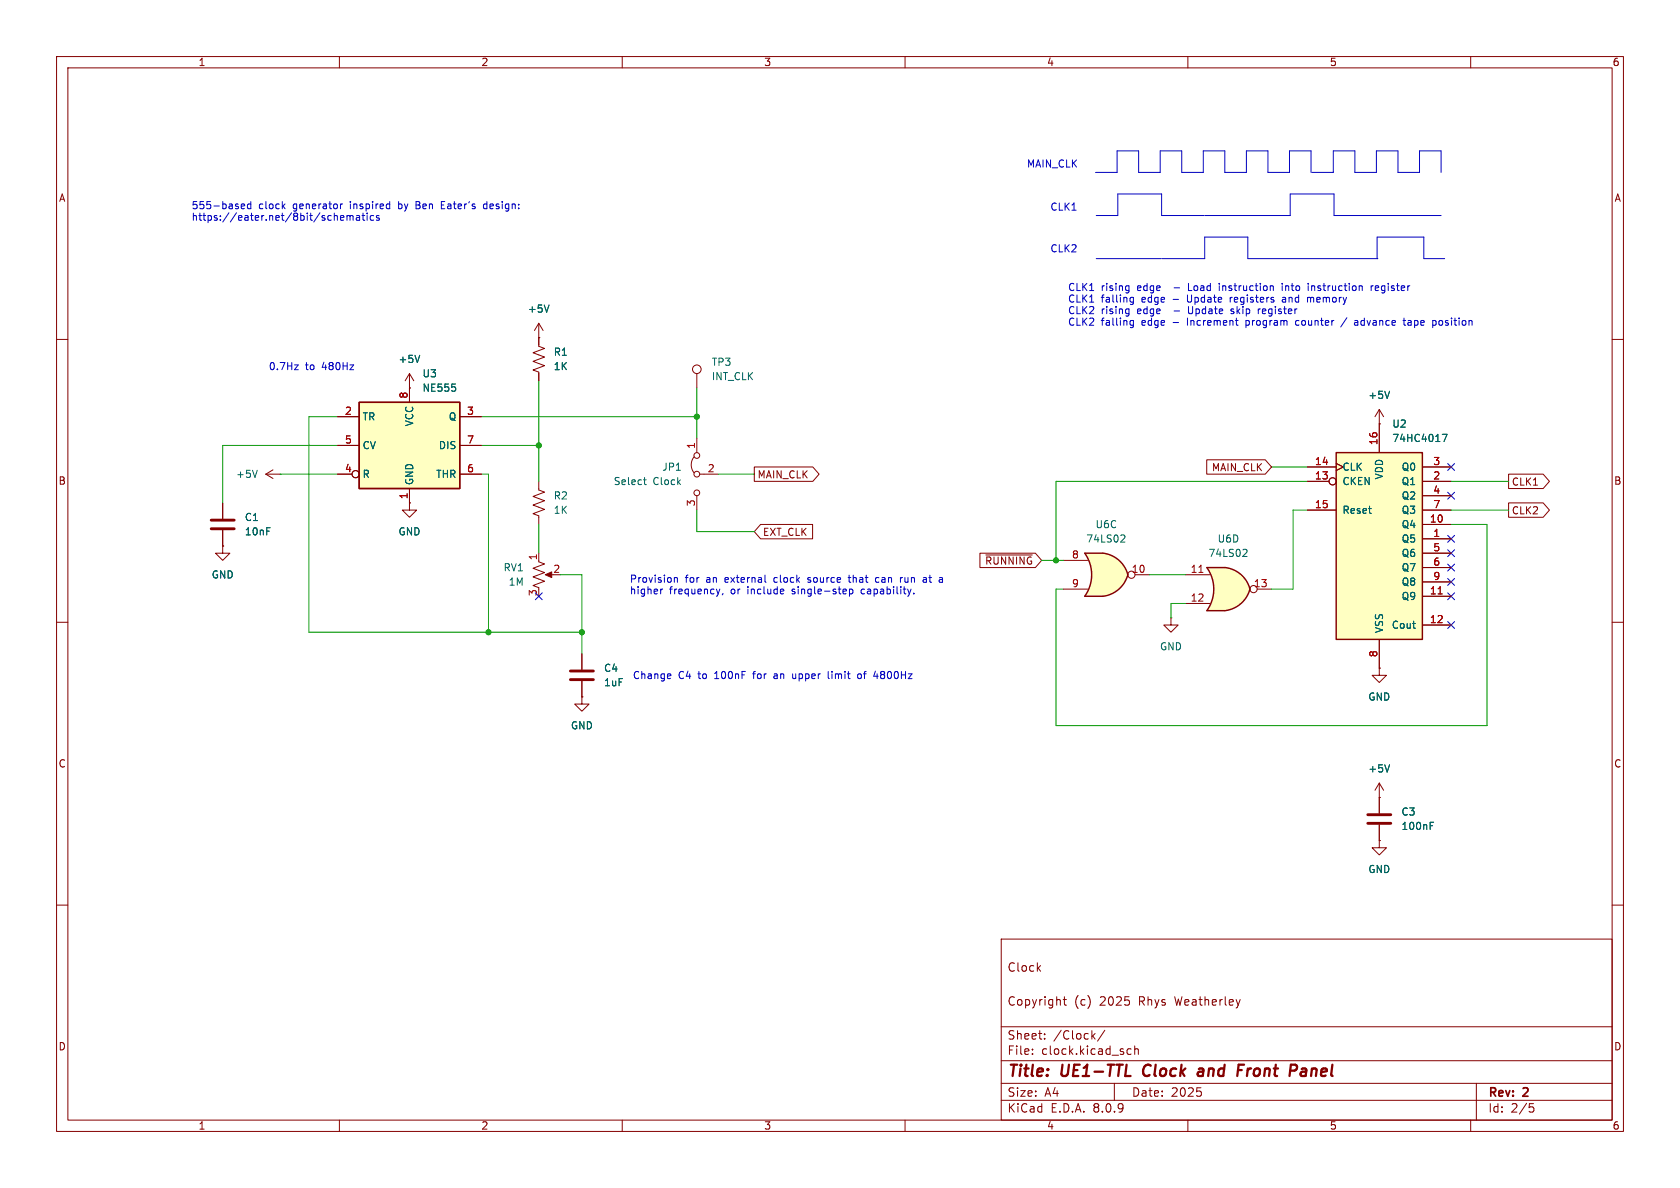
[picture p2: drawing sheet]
<svg xmlns="http://www.w3.org/2000/svg" width="297mm" height="210mm" viewBox="0 0 297 210" stroke-linecap="round" stroke-linejoin="round" font-family="sans-serif">
<g fill="none" stroke="#840000" stroke-width=".18">
<path d="M10 10h277v190h-277zM12 12h273v186h-273zM60 10v2M110 10v2M160 10v2M210 10v2M260 10v2M10 60h2M72.4 68.6h.1M72.4 66l-.8 1.3M72.4 66v2.6M72.4 66l.8 1.3"/>
<path d="M285 60h2M72.4 88.9v1.3h1.3l-1.3 1.2-1.3-1.2h1.3M72.4 88.9h.1M95.2 99.3l1.1 .4-2.1 .8 2.1 .7-2.1 .8 2.1 .7-2.1 .8 1 .4v.2M95.2 85.1v1.5l1.1 .4-2.1 .8 2.1 .7-2.1 .8 2.1 .7-2.1 .8 1 .4v1.5M95.2 97.8v1.3M10 110h2M96.8 101.6h1M285 110h2M10 160h2M177 166h108v32h-108zM183.5 171.1l.5 .6"/>
<path d="M184 170.7l-.6 .6M188 176.7h.5M188.2 176.2v1.3l.3 .2M285 160h2M60 198v2M110 198v2M160 198v2M177 194.5h108M177 191.5h108M177 187.5h108M177 181.5h108M182.5 186.3v.1"/>
<path d="M182.5 185.5v.1M184.7 183.6v.1M184.7 182.8v.1M193.2 183.1l.4 .6M193.6 182.7l-.6 .6M195.3 182.1l-1.3 2M197 191.5v3M199.2 186.1l.3 .3 .5-.1M200 185.5l-.5-.1-.3 .3M200.6 185.5l.2-.1 .4 .1v.9M200.6 184.9v1.5M210 198v2"/>
<path d="M211.6 192.3h.7M212.2 192.9l.2 .3-.2 .5M260 198v2M261 191.5v6.5M270.4 195.1h.7M270.5 195.7h.4l.3 .3-.2 .5-.5 .1"/>
</g>
<path d="M202.4 188.5a1.27 1.27 0 0 0 0 1.6M211.8 190.1l.2 .1 .6-.1M211.9 189l.2-.1 .6 .1M212.7 189.4h-.6l-.4 .3M219 188.2h.9M230.7 188.9l-.6 .1M230.7 189.4h-.4a.4 .4 0 0 0-.4 .4 .4 .4 0 0 0 .3 .4h.4" fill="none" stroke="#840000" stroke-width=".4"/>
<path d="M74.2 62.8l-.4 1.3" fill="none" stroke="#006464" stroke-width=".18"/>
<path d="M96.4 101.6l1.1-.5v1z" fill="#840000" stroke="#840000" stroke-width=".18"/>
<path d="M63.5 71.1h17.8v15.3h-17.8z" fill="#ffffc2"/>
<path d="M63.5 71.1h17.8v15.3h-17.8z" fill="none" stroke="#840000" stroke-width=".25"/>
<g fill="none" stroke="#840000" stroke-width=".18">
<path d="M95.2 59.7h.1M95.2 57.2l-.7 1.2M95.2 57.2v2.5M95.2 57.2l.8 1.2M59.7 73.7h3.8M59.7 78.7h3.8M72.4 68.6v2.5M81.3 73.7h3.8M81.3 78.7h3.8M39.4 96.5v1.3h1.2l-1.2 1.3-1.3-1.3h1.3M39.4 96.5h.1M39.4 88.9v2.8"/>
<path d="M39.4 93.7v2.8M47 83.8h2.5M47 83.8l1.3 .8M48.3 83.1l-1.3 .7M49.5 83.8h.1M59.7 83.8h2.5M72.4 86.4v2.5M81.3 83.8h3.8"/>
<circle cx="62.9" cy="83.8" r=".63"/>
</g>
<path d="M97.1 53.9l-.5 1.3M80.5 68.5v.5M45.5 83.1l-.4 1.3" fill="none" stroke="#006464" stroke-width=".18"/>
<path d="M37.3 93.5h4.1M37.3 91.9h4.1" fill="none" stroke="#840000" stroke-width=".51"/>
<path d="M236.2 80h15.3v33h-15.3z" fill="#ffffc2"/>
<path d="M236.2 80h15.3v33h-15.3z" fill="none" stroke="#840000" stroke-width=".25"/>
<g fill="none" stroke="#840000" stroke-width=".18">
<path d="M95.2 59.7v1.5l1.1 .4-2.1 .8 2.1 .7-2.1 .8 2.1 .7-2.1 .8 1 .4v1.5M123.2 66v2.6M123.2 77.5v2.5M243.8 74.9h.1M243.8 72.4v7.6M243.8 72.4l-.7 1.3M243.8 72.4l.8 1.3M122.7 80.8a2.26 2.26 0 0 0 0 2.8M123.2 87.6v2.6M123.7 83.8h3.3M231.1 85.1h3.8M231.1 82.6h5.1"/>
<path d="M231.1 90.2h5.1M236.2 81.9l1.3 .7-1.3 .6M251.5 95.3h5M251.5 92.7h5M251.5 85.1h5M251.5 82.6h5M251.5 90.2h5M251.5 87.6h5M251.5 97.8h5M102.9 115.6v2.8M207 109.2v1.3h1.3l-1.3 1.3-1.3-1.3h1.3M207 109.2h.1"/>
<path d="M243.8 118.1v1.3h1.3l-1.3 1.3-1.2-1.3h1.2M243.8 118.1h.1M243.8 113v5.1M251.5 105.4h5M251.5 110.5h5M251.5 100.3h5M251.5 102.9h5M102.9 123.2v1.3h1.2l-1.2 1.2-1.3-1.2h1.3M102.9 123.2h.1M102.9 120.4v2.8M243.8 138.4v5.4M243.8 138.4l-.7 1.3"/>
<path d="M243.8 138.4l.8 1.3M243.8 148.6v1.3h1.3l-1.3 1.2-1.2-1.2h1.2M243.8 148.6h.1M243.8 141h.1M243.8 145.8v2.8"/>
<circle cx="123.2" cy="65.3" r=".76"/>
<circle cx="123.2" cy="80.5" r=".51"/>
<circle cx="123.2" cy="83.8" r=".51"/>
<circle cx="123.2" cy="87.1" r=".51"/>
<circle cx="235.6" cy="85.1" r=".63"/>
</g>
<path d="M254.2 105h.8" fill="none" stroke="#a90000" stroke-width=".18"/>
<path d="M245.7 69.2l-.5 1.2M255 76.8h.8l-.5 1.2M113.8 84.8h.4M113.9 84.4v1.1l.3 .2M245.7 135.2l-.5 1.3M252.8 146h.5M252.8 145.4h.6" fill="none" stroke="#006464" stroke-width=".18"/>
<path d="M100.8 118.6h4.1M100.8 120.1h4.1M241.8 145.5h4.1M241.8 144h4.1" fill="none" stroke="#840000" stroke-width=".51"/>
<path d="M216 102.8l5 1.3a5.2 5.2 0 0 1-4.4 3.9z" fill="#ffffc2" stroke="#ffffc2" stroke-width=".18"/>
<path d="M213.4 108h3.1M213.4 100.3h3.1" fill="none" stroke="#ffffc2" stroke-width=".18"/>
<path d="M213.4 100.3h3.1v7.7h-3.1a6.7 6.7 0 0 0 0-7.7z" fill="#ffffc2"/>
<g fill="#ffffc2" stroke="#ffffc2" stroke-width=".18">
<path d="M216.6 100.3a5.1 5.1 0 0 1 4.4 3.8l-5 1.3z"/>
<path d="M194.4 100.2l5 1.4a5.2 5.2 0 0 1-4.4 3.8z"/>
</g>
<path d="M216.5 100.3h-3.1a6.6 6.6 0 0 1 0 7.7h3.1M216.6 100.3a5.1 5.1 0 0 1 4.4 3.8 5.2 5.2 0 0 1-4.4 3.9" fill="none" stroke="#840000" stroke-width=".25"/>
<g fill="none" stroke="#840000" stroke-width=".18">
<path d="M209.5 101.6h4.4M209.5 106.7h4.4M222.2 104.1h2.6"/>
<circle cx="221.6" cy="104.1" r=".63"/>
</g>
<path d="M212 101.2h.7" fill="none" stroke="#a90000" stroke-width=".18"/>
<path d="M219.9 97.1l.4 .1 .2 .3-.8 .9h.8" fill="none" stroke="#006464" stroke-width=".18"/>
<path d="M191.8 97.8h3.1M191.8 105.4h3.1" fill="none" stroke="#ffffc2" stroke-width=".18"/>
<path d="M191.8 97.8h3.1v7.6h-3.1a6.7 6.7 0 0 0 0-7.6z" fill="#ffffc2"/>
<path d="M195 97.8a5.1 5.1 0 0 1 4.4 3.8l-5 1.3z" fill="#ffffc2" stroke="#ffffc2" stroke-width=".18"/>
<path d="M195 97.8a5.1 5.1 0 0 1 4.4 3.8 5.2 5.2 0 0 1-4.5 3.8h-3.1a6.6 6.6 0 0 0 0-7.6h3.1" fill="none" stroke="#840000" stroke-width=".25"/>
<g fill="none" stroke="#840000" stroke-width=".18">
<path d="M95.2 59.7h.1M95.2 59.7v1.3M59.7 73.7h3.8M59.7 78.7h3.8M72.4 68.6h.1M72.4 68.6v2.5M81.3 73.7h3.8M81.3 78.7h3.8M95.2 66v1.3M243.8 74.9h.1M243.8 74.9v5.1M39.4 96.5h.1"/>
<path d="M39.4 88.9v2.8M39.4 93.7v2.8M59.7 83.8h2.5M72.4 88.9h.1M72.4 86.4v2.5M81.3 83.8h3.8M133.3 82.5h10.4l1.1 1.3-1.1 1.3h-10.4zM134.5 92.7h9.2v2.6h-9.2l-1.2-1.3zM173.2 97.8h9.8l1.1 1.3-1.1 1.2h-9.8zM174.3 98.1h8.2M188 99.1h4.3M213.3 81.3h10.4l1.1 1.3-1.1 1.2h-10.4z"/>
<path d="M231.1 85.1h3.8M231.1 82.6h5.1M231.1 90.2h5.1M236.2 81.9l1.3 .7-1.3 .6M251.5 95.3h5M251.5 92.7h5M251.5 85.1h5M251.5 82.6h5M251.5 90.2h5M251.5 87.6h5M251.5 97.8h5M266.7 83.8h6.1l1.1 1.3-1.1 1.3h-6.1z"/>
<path d="M266.7 88.9h6.1l1.1 1.3-1.1 1.2h-6.1zM102.9 115.6v2.8M188 104.1h4.3M200.7 101.6h2.5M243.8 118.1h.1M243.8 113v5.1M251.5 105.4h5M251.5 110.5h5M251.5 100.3h5M251.5 102.9h5M102.9 123.2h.1M102.9 120.4v2.8"/>
<path d="M243.8 148.6h.1M243.8 141h.1M243.8 141v2.8M243.8 145.8v2.8"/>
<circle cx="62.9" cy="83.8" r=".63"/>
<circle cx="235.6" cy="85.1" r=".63"/>
<circle cx="200" cy="101.6" r=".63"/>
</g>
<path d="M97.1 53.9l-.5 1.3M74.2 62.8l-.4 1.3M80.5 68.5v.5M245.7 69.2l-.5 1.2M255 76.8h.8l-.5 1.2M198.3 94.6h.5l.1 .3-.8 .9h.8M245.7 135.2l-.5 1.3M252.8 146h.5M252.8 145.4h.6" fill="none" stroke="#006464" stroke-width=".18"/>
<g fill="none" stroke="#0000c2" stroke-width=".18">
<path d="M42.7 36.7l.1 .2 .4-.1M42.7 36.2l.1-.1h.3l.2 .1v.2l-.6 .1M44.3 36.1h-.3l-.3 .2 .2 .5h.4M44.3 35.6v1.3M50 36.4l.4 .5M50.4 36.1l-.5 .4M59.6 38.2v.7M60.2 36.1v.8M60.2 38.5l.6-.1-.1-.2-.3-.1-.2 .2v.6h.5M60.6 36.1l-.4 .2M61.3 38.1v.8M61.7 38.1l-.4 .1"/>
<path d="M61.8 38.2l.1 .1M61.9 38.3v.6M61.9 38.2v.1M62.4 38.2v.7M63.5 38.2l.1 .7M63.6 38.4l-.4 .1-.2 .1 .2 .3h.4M64.2 37.7v1.1l.3 .1M64.9 38.1v.8M65.6 38.2l-.1 .1v.5l.2 .1h.4M66.6 38.2v.3l.4 .1 .1 .2-.2 .1h-.4M68.8 36.1h.1M68.9 35.6v1.3"/>
<path d="M68.9 36.8l-.1 .1M73.6 36.2h.4M74 35.6h-.4v1.3h.4M78 36.2h.5M78.6 35.6h-.6v1.3h.6M86.1 36.1h-.4l-.2 .2 .1 .5h.5M193.7 30.5h3.8v-3.8h3.8v3.8h3.8v-3.8h3.8v3.8h3.8v-3.8h3.8v3.8h3.8v-3.8h3.9v3.8h3.8v-3.8h3.8v3.8M193.8 38.1h3.8v-3.8h7.8v3.8h7.5M213 38.1h15.1v-3.8h7.7v3.8h19M231.9 30.5h3.8v-3.8h3.8v3.8h3.8v-3.8h3.8v3.8h3.9v-3.8h3.8v3.8M193.8 45.7h11.4M199.2 50.5l.4 .1"/>
<path d="M199.6 50.5v1l-.3 .3M199.6 54.6v1l-.3 .3M199.6 51.3l-.4 .1M199.6 55.4l-.4 .1M199.8 53.2l.2 .2 .4-.1M199.8 57.3l.2 .2 .4-.1M200.4 52.6v1l-.3 .2h-.3M200.4 56.7v1l-.3 .2h-.3M200.4 52.6h-.4l-.2 .2M200.4 56.7h-.4l-.2 .2M205.4 45.7h7.6v-3.8h7.6v3.8h23M210.1 50.1v1.3h.6"/>
<path d="M210.1 54.2v1l.3 .3M215.6 50.1v.1M215.6 50.5v.9M217.5 52.6v.8M217.6 55.4l.4 .1M217.7 54.7v.3h.3M217.7 52.6l-.2 .2M218.8 57.5h.1M220.3 56.7v1.2M220.3 57.4l.1 .1M222.4 54.6v.9M222.6 54.7l-.2 .1"/>
<path d="M224.9 50.5l.2 .2v.7M226.7 50.1v.1M226.7 50.5v.9M227.1 52.6h-.4M227.2 52.9h-.3l-.2 .2v.2l.5 .1M229.2 56.7l-.2 .6 .2 .1 .3 .1M231.2 52.7l.3-.1 .2 .1M231.2 52.6v.8M231.3 50.1v.1M231.3 50.5v.9M231.9 50.5v.9M232.1 50.5l-.2 .1"/>
<path d="M238.1 56.2l-1.1 1.6M239.5 56.7h.5v.8M240 57h-.4l-.2 .2 .2 .3 .4-.1M242.4 50.5v.9M242.8 50.5l-.4 .3M243.5 45.7v-3.8h8.2v3.8h3.7M243.6 50.5h-.3l-.2 .2 .1 .6 .4 .1M243.7 50.8l-.6 .1M248 56.7h.5M248.2 56.2v1.1l.3 .2M249.1 56.7h-.2M249.1 57l-.2 .2 .2 .3"/>
<path d="M253.4 56.7h.4l.1 .2-.1 .5-.4 .1M254.4 56.8v.6M52.1 64.5h.6l-.6 .9h.6M116.8 104.1v.9M117.2 104.1l-.4 .3M118.4 119.1l.2 .3-.6 .1M118.5 119.9l-.1 .1M119.2 102.1v.8M119.2 102.2l.2-.1 .3 .1 .1 .7M127.3 104.1l-.3 .9M127.8 104.9l-.1 .3M135.2 101.7v1.1l.2 .1"/>
<path d="M137 119.1l-.1 .1M137 119.5l-.2 .2 .2 .3M140.1 119.1v.7l.4 .2M142.8 102.9h.1M143 102.1l-.2 .2 .2 .2M146.4 118.7v1.1l.2 .2M149.6 104.2v.2l-.6 .2M149.9 102.1h.5M150.1 101.7v1.1l.3 .1M150.2 104.2l.3-.1 .3 .3-.1 .5h-.5M150.2 104.1v1.3M151.7 119.2l.2-.1 .3 .1 .1 .5-.1 .2-.3 .1-.2-.2z"/>
<path d="M152.5 104.1l-.3 .3v.3l.3 .3M154.5 119.5h.7M155.1 119.1v.9M155.4 102.2l-.4-.1-.2 .2 .1 .6h.5M159.6 102.1l-.4 .2M161.5 104.9v.1M163.4 102.1h.2l.2 .2v.6M163.8 102.9h-.4M163.8 102.4l-.4 .1"/>
</g>
<g fill="none" stroke="#009600" stroke-width=".18">
<path d="M59.7 78.7h-20.3v10.2M59.7 73.7h-5.1v38.1h48.3M85.1 78.7h10.1M85.1 73.7h38.1M95.2 67.3v17.8M123.2 68.6v8.9M49.5 83.8h10.2M85.1 83.8h1.3v28M95.2 92.7v5.1M123.2 90.2v3.8h10.1M127 83.8h6.3M184.1 99.1h3.9"/>
<path d="M224.8 82.6h6.3M231.1 85.1h-44.4v14M231.1 90.2h-2.5v13.9h-3.8M256.5 92.7h6.4v35.6h-76.2v-24.2h1.3M256.5 90.2h10.2M256.5 85.1h10.2M99.1 101.6h3.8v14M203.2 101.6h6.3M209.5 106.7h-2.5v2.5"/>
</g>
<g fill="none" stroke="#000084" stroke-width=".18">
<path d="M255.9 94.6l1.2 1.3M255.9 99.7l1.2 1.2M255.9 97.2l1.2 1.2M255.9 81.9l1.2 1.3M255.9 87l1.2 1.2M257.1 94.6l-1.2 1.3M257.1 99.7l-1.2 1.2M257.1 97.2l-1.2 1.2M257.1 81.9l-1.2 1.3M257.1 87l-1.2 1.2M94.6 104.8l1.3 1.2M95.9 104.8l-1.3 1.2"/>
<path d="M255.9 104.8l1.2 1.2M255.9 109.9l1.2 1.2M255.9 102.3l1.2 1.2M257.1 104.8l-1.2 1.2M257.1 109.9l-1.2 1.2M257.1 102.3l-1.2 1.2"/>
</g>
<path d="M254.2 105h.8" fill="none" stroke="#a90000" stroke-width=".18"/>
<g fill="#009600" stroke="#009600" stroke-width=".18">
<circle cx="186.7" cy="99.1" r=".46"/>
<circle cx="102.9" cy="111.8" r=".46"/>
<circle cx="86.4" cy="111.8" r=".46"/>
<circle cx="95.2" cy="78.7" r=".46"/>
<circle cx="123.2" cy="73.7" r=".46"/>
</g>
<g font-size="2.8" fill="#840000">
<text x="178" y="190.9">Title:</text>
<text x="187.7" y="190.9">UE1-TTL</text>
<text x="202.9" y="190.9">Clock</text>
<text x="213.4" y="190.9">and</text>
<text x="221.2" y="190.9">Front</text>
<text x="231.2" y="190.9">Panel</text>
</g>
<g font-size="2.1" fill="#840000">
<text x="178" y="172">Clock</text>
<text x="178" y="178">Copyright</text>
<text x="189.9" y="178">(c)</text>
<text x="194.5" y="178">2025</text>
<text x="201.5" y="178">Rhys</text>
<text x="208" y="178">Weatherley</text>
<text x="178" y="184">Sheet:</text>
<text x="186.2" y="184">/Clock/</text>
<text x="178" y="186.7">File:</text>
<text x="184.1" y="186.7">clock.kicad_sch</text>
<text x="178" y="196.9">KiCad</text>
<text x="178" y="194.1">Size:</text>
<text x="184.7" y="194.1">A4</text>
<text x="185.7" y="196.9">E.D.A.</text>
<text x="193.3" y="196.9">8.0.9</text>
<text x="200" y="194.1">Date:</text>
<text x="207" y="194.1">2025</text>
<text x="263" y="194.3">Rev:</text>
<text x="263" y="196.9">Id:</text>
<text x="267.1" y="196.9">2/5</text>
<text x="269.4" y="194.3">2</text>
</g>
<g font-size="1.8" fill="#840000">
<text x="35" y="11.9">1</text>
<text x="85" y="11.9">2</text>
<text x="135" y="11.9">3</text>
<text x="185" y="11.9">4</text>
<text x="235" y="11.9">5</text>
<text x="285" y="11.9">6</text>
<text x="10.3" y="35.9">A</text>
<text x="285.3" y="35.9">A</text>
<text x="214.1" y="83.5">MAIN_CLK</text>
<text x="10.3" y="85.9">B</text>
<text x="133.8" y="84.8">MAIN_CLK</text>
<text x="267.2" y="86">CLK1</text>
<text x="285.3" y="85.9">B</text>
<text x="134.8" y="94.9">EXT_CLK</text>
<text x="267.2" y="91.1">CLK2</text>
<text x="174.1" y="100">~{RUNNING}</text>
<text x="10.3" y="135.9">C</text>
<text x="285.3" y="135.9">C</text>
<text x="10.3" y="185.9">D</text>
<text x="285.3" y="185.9">D</text>
<text x="35" y="199.9">1</text>
<text x="85" y="199.9">2</text>
<text x="135" y="199.9">3</text>
<text x="185" y="199.9">4</text>
<text x="235" y="199.9">5</text>
<text x="285" y="199.9">6</text>
</g>
<g font-size="1.8" fill="#0000c2">
<text x="181.4" y="29.8">MAIN_CLK</text>
<text x="33.8" y="37.2">555-based</text>
<text x="33.8" y="39.2">https://eater.net/8bit/schematics</text>
<text x="45.7" y="37.2">clock</text>
<text x="51.9" y="37.2">generator</text>
<text x="62.1" y="37.2">inspired</text>
<text x="70.9" y="37.2">by</text>
<text x="74.2" y="37.2">Ben</text>
<text x="78.8" y="37.2">Eater's</text>
<text x="86.5" y="37.2">design:</text>
<text x="185.6" y="37.4">CLK1</text>
<text x="185.6" y="44.8">CLK2</text>
<text x="188.7" y="51.6">CLK1</text>
<text x="188.7" y="53.7">CLK1</text>
<text x="194.7" y="51.6">rising</text>
<text x="194.7" y="53.7">falling</text>
<text x="201.2" y="51.6">edge</text>
<text x="201.9" y="53.7">edge</text>
<text x="207.6" y="53.7">-</text>
<text x="208" y="51.6">-</text>
<text x="210.3" y="53.7">Update</text>
<text x="210.7" y="51.6">Load</text>
<text x="216.4" y="51.6">instruction</text>
<text x="218.1" y="53.7">registers</text>
<text x="227.6" y="53.7">and</text>
<text x="227.7" y="51.6">into</text>
<text x="232.2" y="53.7">memory</text>
<text x="232.5" y="51.6">instruction</text>
<text x="243.8" y="51.6">register</text>
<text x="188.7" y="55.7">CLK2</text>
<text x="188.7" y="57.8">CLK2</text>
<text x="194.7" y="55.7">rising</text>
<text x="194.7" y="57.8">falling</text>
<text x="201.2" y="55.7">edge</text>
<text x="201.9" y="57.8">edge</text>
<text x="207.6" y="57.8">-</text>
<text x="208" y="55.7">-</text>
<text x="210.3" y="57.8">Increment</text>
<text x="210.7" y="55.7">Update</text>
<text x="218.5" y="55.7">skip</text>
<text x="220.9" y="57.8">program</text>
<text x="223.5" y="55.7">register</text>
<text x="229.9" y="57.8">counter</text>
<text x="240.7" y="57.8">advance</text>
<text x="249.6" y="57.8">tape</text>
<text x="254.9" y="57.8">position</text>
<text x="47.4" y="65.6">0.7Hz</text>
<text x="54" y="65.6">to</text>
<text x="57" y="65.6">480Hz</text>
<text x="111.3" y="103.2">Provision</text>
<text x="111.3" y="105.3">higher</text>
<text x="118.3" y="105.3">frequency,</text>
<text x="121.1" y="103.2">for</text>
<text x="125" y="103.2">an</text>
<text x="128.4" y="103.2">external</text>
<text x="129.3" y="105.3">or</text>
<text x="132.4" y="105.3">include</text>
<text x="137.3" y="103.2">clock</text>
<text x="140.5" y="105.3">single-step</text>
<text x="143.5" y="103.2">source</text>
<text x="150.9" y="103.2">that</text>
<text x="152.9" y="105.3">capability.</text>
<text x="155.9" y="103.2">can</text>
<text x="160.4" y="103.2">run</text>
<text x="164.7" y="103.2">at</text>
<text x="111.8" y="120.2">Change</text>
<text x="119.9" y="120.2">C4</text>
<text x="123.6" y="120.2">to</text>
<text x="126.6" y="120.2">100nF</text>
<text x="133.6" y="120.2">for</text>
<text x="137.5" y="120.2">an</text>
<text x="140.9" y="120.2">upper</text>
<text x="147.4" y="120.2">limit</text>
<text x="152.9" y="120.2">of</text>
<text x="155.9" y="120.2">4800Hz</text>
</g>
<g font-size="1.8" fill="#006464">
<text x="93.2" y="55.5">+5V</text>
<text x="70.4" y="64.4">+5V</text>
<text x="97.8" y="63.1">R1</text>
<text x="97.8" y="65.6">1K</text>
<text x="125.7" y="64.9">TP3</text>
<text x="74.6" y="66.9">U3</text>
<text x="74.6" y="69.4">NE555</text>
<text x="125.7" y="67.4">INT_CLK</text>
<text x="241.8" y="70.7">+5V</text>
<text x="64" y="74.5">TR</text>
<text x="73.3" y="75.5" transform="rotate(-90 73.3 75.5)">VCC</text>
<text x="79.2" y="74.5">Q</text>
<text x="246" y="75.8">U2</text>
<text x="64" y="79.6">CV</text>
<text x="77.5" y="79.6">DIS</text>
<text x="117" y="83.4">JP1</text>
<text x="237.2" y="83.4">CLK</text>
<text x="246" y="78.3">74HC4017</text>
<text x="247.7" y="83.4">Q0</text>
<text x="41.6" y="84.7">+5V</text>
<text x="64" y="84.7">R</text>
<text x="73.3" y="85.9" transform="rotate(-90 73.3 85.9)">GND</text>
<text x="77" y="84.7">THR</text>
<text x="97.8" y="88.5">R2</text>
<text x="108.4" y="86">Select</text>
<text x="115.4" y="86">Clock</text>
<text x="237.2" y="86">CKEN</text>
<text x="244.7" y="84.9" transform="rotate(-90 244.7 84.9)">VDD</text>
<text x="247.7" y="86">Q1</text>
<text x="247.7" y="88.5">Q2</text>
<text x="43.2" y="92.3">C1</text>
<text x="43.2" y="94.8">10nF</text>
<text x="70.4" y="94.8">GND</text>
<text x="97.8" y="91">1K</text>
<text x="193.6" y="93.6">U6C</text>
<text x="237.2" y="91">Reset</text>
<text x="247.7" y="93.6">Q4</text>
<text x="247.7" y="91">Q3</text>
<text x="88.9" y="101.2">RV1</text>
<text x="191.9" y="96.1">74LS02</text>
<text x="213.5" y="98.7">74LS02</text>
<text x="215.2" y="96.1">U6D</text>
<text x="247.7" y="96.1">Q5</text>
<text x="247.7" y="98.7">Q6</text>
<text x="247.7" y="101.2">Q7</text>
<text x="37.3" y="102.5">GND</text>
<text x="89.8" y="103.7">1M</text>
<text x="247.7" y="106.3">Q9</text>
<text x="247.7" y="103.7">Q8</text>
<text x="244.7" y="112" transform="rotate(-90 244.7 112)">VSS</text>
<text x="245.9" y="111.4">Cout</text>
<text x="106.7" y="119">C4</text>
<text x="205" y="115.2">GND</text>
<text x="106.7" y="121.5">1uF</text>
<text x="241.8" y="124.1">GND</text>
<text x="100.8" y="129.1">GND</text>
<text x="241.8" y="136.8">+5V</text>
<text x="247.7" y="144.4">C3</text>
<text x="247.7" y="146.9">100nF</text>
<text x="241.8" y="154.5">GND</text>
</g>
<g font-size="1.8" fill="#a90000">
<text x="72.1" y="70.6" transform="rotate(-90 72.1 70.6)">8</text>
<text x="60.9" y="73.4">2</text>
<text x="82.5" y="73.4">3</text>
<text x="60.9" y="83.6">4</text>
<text x="60.9" y="78.5">5</text>
<text x="82.5" y="83.6">6</text>
<text x="82.5" y="78.5">7</text>
<text x="122.9" y="79.4" transform="rotate(-90 122.9 79.4)">1</text>
<text x="125" y="83.6">2</text>
<text x="232.4" y="82.3">14</text>
<text x="243.6" y="78.8" transform="rotate(-90 243.6 78.8)">16</text>
<text x="253.3" y="82.3">3</text>
<text x="72.1" y="88.3" transform="rotate(-90 72.1 88.3)">1</text>
<text x="122.9" y="89.6" transform="rotate(-90 122.9 89.6)">3</text>
<text x="232.4" y="84.8">13</text>
<text x="232.4" y="89.9">15</text>
<text x="253.3" y="84.8">2</text>
<text x="253.3" y="87.4">4</text>
<text x="253.3" y="89.9">7</text>
<text x="252.7" y="92.5">10</text>
<text x="253.3" y="95">1</text>
<text x="95" y="99.1" transform="rotate(-90 95 99.1)">1</text>
<text x="97.7" y="101.3">2</text>
<text x="189.4" y="98.8">8</text>
<text x="200" y="101.3">10</text>
<text x="210.4" y="101.3">11</text>
<text x="253.3" y="97.5">5</text>
<text x="253.3" y="100.1">6</text>
<text x="95" y="105.5" transform="rotate(-90 95 105.5)">3</text>
<text x="189.4" y="103.9">9</text>
<text x="210.4" y="106.4">12</text>
<text x="221.6" y="103.9">13</text>
<text x="252.7" y="105.2">11</text>
<text x="253.3" y="102.6">9</text>
<text x="252.7" y="110.2">12</text>
<text x="243.6" y="116.3" transform="rotate(-90 243.6 116.3)">8</text>
</g>
</svg>
